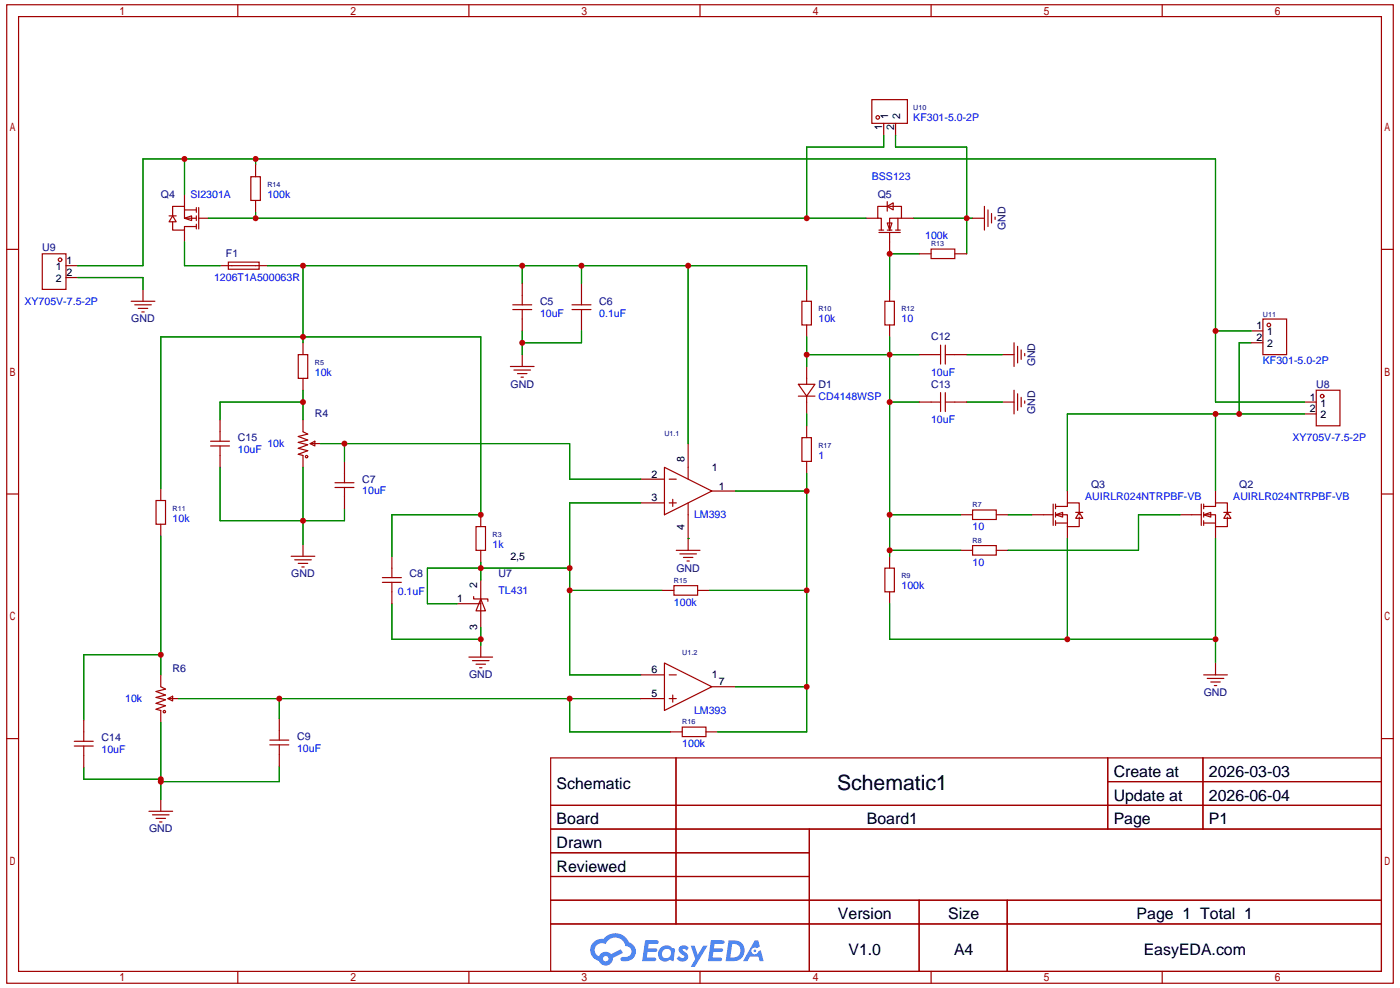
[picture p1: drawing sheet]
<svg xmlns="http://www.w3.org/2000/svg" width="297mm" height="210mm" viewBox="0 0 297 210" stroke-linecap="round" stroke-linejoin="round" font-family="sans-serif">
<g fill="none" stroke="#a10000" stroke-width=".25">
<path d="M1.4 1h294.4v207.5h-294.4zM3.9 3.5h289.3v202.5h-289.3zM50.5 1v2.5M99.5 1v2.5M148.6 1v2.5M197.6 1v2.5M246.7 1v2.5M1.4 52.9h2.5M293.2 52.9h2.6M1.4 104.8h2.5M293.2 104.8h2.6M1.4 156.7h2.5"/>
<path d="M293.2 156.7h2.6M116.9 160.7h176.3v45.3h-176.3zM116.9 170.8h176.3M116.9 175.8h176.3M143.5 160.7v35.3M171.8 175.8v30.2M235.1 160.7v15.1M235.1 165.8h58.1M255.4 160.7v15.1M116.9 180.9h54.9M116.9 190.9h176.3M116.9 185.9h54.9"/>
<path d="M116.9 196h176.3M195.1 190.9v15.1M213.8 190.9v15.1M50.5 206v2.5M99.5 206v2.5M148.6 206v2.5M197.6 206v2.5M246.7 206v2.5"/>
</g>
<g fill="#5487ff">
<path d="M144.4 200.8a1.29 1.29 0 0 1 1.8 .2l-.4 .7a.54 .54 0 0 0-.9-.3l.1 .2a1.27 1.27 0 0 1 .8 2 1.52 1.52 0 0 1-2.2-.3l.5-.6 .8 .5a.31 .31 0 0 0 .4-.3 .31 .31 0 0 0-.3-.3 1.11 1.11 0 0 1-.6-1.8z"/>
<path d="M146.6 200.6h.8l.7 1.9 1.2-1.9h.9l-2.7 4.5h-.9l1-1.7z"/>
<path d="M136.9 199.4h1.7a1.29 1.29 0 0 1 1.2 .2 .39 .39 0 0 1-.4 .6h-1.7l-.1 .9h1.6a.39 .39 0 0 1 .3 .5 .39 .39 0 0 1-.4 .3h-1.6l-.2 1.2h1.3a.45 .45 0 0 1 .5 .1 .45 .45 0 0 1 .2 .5l-.4 .2h-2.6z"/>
<path d="M150.9 199.4h1.6a1.31 1.31 0 0 1 1.3 .2 .39 .39 0 0 1-.4 .6h-1.7l-.2 .9h1.7a.39 .39 0 0 1 .3 .5 .39 .39 0 0 1-.4 .3h-1.7l-.1 1.2h1.3a.45 .45 0 0 1 .5 .1 .45 .45 0 0 1 .1 .5l-.3 .2h-2.6z"/>
<path d="M160.2 199.4h.7l.4 1.4-.6 .3a.75 .75 0 0 0-1.1 .3 .75 .75 0 0 0 .4 1 .75 .75 0 0 0 1-.6l.5-.3 .6 2.4h-.8l-.3-1h-1.8l-.5 1h-1z"/>
<path d="M154.7 199.4l-.7 4.5h1.5a2.25 2.25 0 0 0 2.6-2.3 2.25 2.25 0 0 0-2.7-2.2zM155.4 200.2a1.49 1.49 0 0 1 1.8 1.5 1.49 1.49 0 0 1-1.9 1.4h-.3z"/>
<path d="M140.1 201.2a1.57 1.57 0 0 0-.1 2.2 1.57 1.57 0 0 0 2.2 .1l.8 .4 .3-2.5-.2-.3h-.4a1.58 1.58 0 0 0-2.6 .1zM140.8 201.6a.97 .97 0 0 1 1.6 .4 .97 .97 0 0 1-1 1.2 .93 .93 0 0 1-.9-.6 .93 .93 0 0 1 .3-1z"/>
<path d="M126 199.8a2.34 2.34 0 0 0 1.1 4 1.53 1.53 0 0 0 1.8 1 1.53 1.53 0 0 0 1.2-1.6l2.1-1.1-.4-.8-2.1 1.1a1.56 1.56 0 0 0-2.6 .4 1.48 1.48 0 0 1-.7-2 1.48 1.48 0 0 1 2.2-.5 2.21 2.21 0 0 1 2.2-1.4 2.21 2.21 0 0 1 2 1.8 1.15 1.15 0 0 1 1.2 1 1.15 1.15 0 0 1-1 1.3h-.7a.46 .46 0 0 0-.6 .3 .46 .46 0 0 0 .4 .6 2.15 2.15 0 0 0 2.5-1 2.15 2.15 0 0 0-.3-2.6l-.8-.4a3.2 3.2 0 0 0-5.4-.8l-1.1 .1zM128 203.3a.6 .6 0 0 1 1.2 0 .6 .6 0 0 1-1.2 0z"/>
<circle cx="160.2" cy="201.7" r=".28"/>
</g>
<g fill="none" stroke="#a10000" stroke-width=".25">
<path d="M53.2 37.5h2.1v5h-2.1zM54.3 35v2.5M185.1 21.1h7.5v5.1h-7.5zM187.6 26.2v2.5M190.1 26.2v2.5M9 53.8h5v7.6h-5zM14 56.3h2.5M14 58.9h2.5M35.9 45.8h1.5M36.6 45.8l.8 1.2h-1.5zM36.6 47v1.8h2.6v-.8h2.5M39.2 46.3l1.5-.5v1z"/>
<path d="M39.2 43.8h-2.6v2M39.2 43.8v2.5h2.5M39.2 44.5h2.5M39.2 41.3v2.5M39.2 48.8v2.5M41.7 44v1M41.7 45.8v1M41.7 47.5v1.1M42.2 44v4.6M42.2 46.3h2M46.7 56.3h10.1M48.5 55.6h6.5v1.5h-6.5z"/>
<path d="M54.3 42.5v2.5M183.8 46.3h2.5M186.6 48.8h1M186.6 49.3h4.5M188.3 42.8v2M188.3 43.8h-2v2.5h.8v2.5M188.3 43.8l1.3-.8v1.5zM188.3 47.3h1l-.5 1.5zM188.3 48.8h1M188.8 43.8h2.6v2.5h-2.6v2.5M188.8 49.3v4.5M190.1 48.8h1"/>
<path d="M190.6 46.3v2.5M191.4 46.3h2.5M195.1 53.8h2.5M197.6 52.8h5.1v2h-5.1zM202.7 53.8h2.5M206.4 46.3h2.6M209 43.8v5M209.7 44.5v3.5M210.5 45.3v2M211.2 46v.5M27.8 63.9h5.1M28.6 64.7h3.5"/>
<path d="M29.4 65.4h2M30.1 66.2h.5M30.4 61.4v2.5M63.3 75.2h2v5h-2zM64.3 72.7v2.5M108.3 77.7h5.1M108.8 65.7h4.1M108.8 64.7h4.1M109.1 78.5h3.5M109.8 79.2h2.1M110.6 80h.5M110.9 60.1v4.6"/>
<path d="M110.9 65.7v4.5M110.9 75.2v2.5M121.4 65.7h4M121.4 64.7h4M123.4 60.1v4.6M123.4 65.7v4.5M170.2 63.9h2v5h-2zM171.2 61.4v2.5M171.2 68.9v2.5M171.2 77.7v3.8M187.8 63.9h2v5h-2zM188.8 61.4v2.5"/>
<path d="M188.8 68.9v2.5M195.1 75.2h4.6M199.7 73.2v4M200.7 75.2h4.5M200.7 73.2v4M212.7 75.2h2.6M215.3 72.7v5M216 73.5v3.5M216.8 74.2v2M217.5 75v.5M265.6 70.2h2.5M265.6 72.7h2.5"/>
<path d="M268.1 67.7h5v7.5h-5zM44.7 94.6h4M44.7 93.6h4M46.7 89.1v4.5M46.7 94.6v4.5M64.3 80.2v2.6M64.3 89.1v2.5l1 .5-2 .5 2 .7-2 .5 2 .5-2 .8 2 .5-2 .7 1 .3v2.5M65.8 94.1l1-.5v1zM65.8 94.1h2.3M73.1 97.9v4.5M141 99.1l10.1 5-10.1 5.1zM146.1 94.1v7.5"/>
<path d="M169.5 81.5h3.5l-1.8 2.5zM169.5 84h3.5M170.2 92.8h2v5.1h-2zM171.2 84v3.8M171.2 90.3v2.5M171.2 97.9v2.5M195.1 85.3h4.6M199.7 83.3v4M200.7 85.3h4.5M200.7 83.3v4M212.7 85.3h2.6M215.3 82.8v5"/>
<path d="M216 83.5v3.5M216.8 84.3v2M217.5 85v.5M276.9 85.3h2.5M276.9 87.8h2.5M279.4 82.8h5v7.5h-5zM33.1 106.2h2v5h-2zM34.1 103.6v2.6M34.1 111.2v2.5M61.8 118h5M62.6 118.7h3.5M63.3 119.5h2"/>
<path d="M64.3 115.5v2.5M71.1 103.4h4M71.1 102.4h4M73.1 103.4v4.5M83.2 118v4.5M101 111.7h2.1v5h-2.1zM102.1 109.2v2.5M102.1 116.7v2.5M136 101.6h5M136 106.7h5M142 101.6h1.6M142 106.7h1.6"/>
<path d="M142.8 105.9v1.5M143.6 116.7h5M144.3 117.5h3.5M145.1 118.2h2M145.8 119h.5M146.1 106.7v10M151.1 104.1h5M188.8 118v2.5M203.9 116.7h2.5M203.9 109.2h2.5M206.4 108.2h5.1v2h-5.1zM206.4 115.7h5.1v2h-5.1z"/>
<path d="M211.5 116.7h2.5M211.5 109.2h2.5M219 109.2h4.6M223.6 106.9v4.5M224.1 109.2l1.5-.5v1zM224.1 107.4h2.5v-.7h2.5v2.5M224.1 109.2h2.5v2.5M224.1 110.9h2.5M224.1 106.9v1M224.1 108.7v1M224.1 110.4v1M226.6 104.1v2.6"/>
<path d="M226.6 111.7v2.5M228.3 108.7h1.5M229.1 108.7l.7 1.2h-1.5zM229.1 109.7v2h-2.5M250.5 109.2h4.5M255 106.9v4.5M255.5 109.2l1.5-.5v1zM255.5 107.4h2.5v-.7h2.5v2.5M255.5 109.2h2.5v2.5M255.5 110.9h2.5M255.5 106.9v1M255.5 108.7v1"/>
<path d="M255.5 110.4v1M258 104.1v2.6M258 111.7v2.5M259.8 108.7h1.5M260.5 108.7l.8 1.2h-1.5zM260.5 109.7v2h-2.5M64.1 120.2h.5M81.2 123.5h4M81.2 122.5h4M83.2 123.5v4.5M97 128h5.1M99.5 139.4h5.1"/>
<path d="M100.5 126.5v.5h3.1v.5M102.1 127l1 2.6h-2.1zM102.1 123v10.1M102.1 136.8v2.6M140.5 125.2h2.6M143.1 124.2h5v2h-5zM148.1 125.2h2.5M187.8 120.5h2v5h-2zM188.8 125.5v2.5M15.8 158.2h4M15.8 157.2h4M17.8 152.7v4.5"/>
<path d="M17.8 158.2v4.6M34.1 143.1v2.6l1 .5-2 .5 2 .7-2 .5 2 .5-2 .8 2 .5-2 .7 1 .3v2.5M35.6 148.2l1-.5v1zM35.6 148.2h2.3M57.3 158h4M57.3 157h4M59.3 152.4v4.6M59.3 158v4.5M100.3 140.1h3.5M101 140.9h2.1M101.8 141.6h.5M136 148.2h5"/>
<path d="M136 143.1h5M141 140.6l10.1 5.1-10.1 5zM142 148.2h1.6M142 143.1h1.6M142.3 155.2h2.5M142.8 147.4v1.5M144.8 154.2h5.1v2h-5.1zM149.9 155.2h2.5M151.1 145.7h5M255.5 143.1h5M256.3 143.9h3.5M257 144.6h2"/>
<path d="M257.8 145.4h.5M258 140.6v2.5M31.6 172.1h5M32.4 172.8h3.5M33.1 173.6h2M33.9 174.3h.5M34.1 169.6v2.5"/>
<circle cx="186.3" cy="24.9" r=".38"/>
<circle cx="12.7" cy="55.1" r=".38"/>
<circle cx="269.3" cy="68.9" r=".38"/>
<circle cx="65.1" cy="96.9" r=".25"/>
<circle cx="280.7" cy="84" r=".38"/>
<circle cx="34.9" cy="150.9" r=".25"/>
</g>
<g fill="none" stroke="#008700" stroke-width=".25">
<path d="M39.2 33.7v7.6M54.3 33.7v1.3M187.6 28.7v2.5h-16.4v15.1M190.1 28.7v2.5h15.1v22.6M16.5 56.3h13.9v-22.6h227.6v51.6h18.9M16.5 58.9h13.9v2.5M39.2 51.3v5h7.5M44.2 46.3h139.6M54.3 45v1.3M56.8 56.3h114.4v5.1M64.3 56.3v16.4M110.9 56.3v3.8"/>
<path d="M123.4 56.3v3.8M146.1 56.3v37.8M193.9 46.3h12.5M195.1 53.8h-6.3v7.6M110.9 70.2v5M123.4 70.2v2.5h-12.5M171.2 71.4v6.3M171.2 75.2h23.9M188.8 71.4v46.6M205.2 75.2h7.5M258 70.2h7.6M265.6 72.7h-2.5v15.1"/>
<path d="M46.7 99.1v11.3h26.4v-2.5M64.3 82.8v6.3M64.3 99.1v16.4M64.3 85.3h-17.6v3.8M68.1 94.1h52.8v7.5h15.1M73.1 94.1v3.8M171.2 87.8v2.5M188.8 85.3h6.3M205.2 85.3h7.5M258 87.8v16.3M276.9 87.8h-50.3v16.3M34.1 103.6v-32.2h68v37.8h-18.9v8.8"/>
<path d="M34.1 113.7v29.4M102.1 119.2v3.8M136 106.7h-15.1v36.4h15.1M146.1 114.2h.1M156.1 104.1h15.1M171.2 100.4v54.8h-18.8M188.8 109.2h15.1M188.8 116.7h15.1M214 109.2h5M226.6 114.2v21.4M250.5 109.2h-8.8v7.5h-27.7M258 114.2v26.4"/>
<path d="M34.1 138.9h-16.3v13.8M83.2 128v7.6h18.9M102.1 133.1v3.7M120.9 120.5h-30.2v7.5h6.3M120.9 125.2h19.6M150.6 125.2h20.6M188.8 128v7.6h69.2M34.1 153.2v16.4M37.9 148.2h98.1M59.3 148.2v4.2M120.9 148.2v7h21.4M156.1 145.7h15.1"/>
<path d="M17.8 162.8v2.5h16.3M59.3 162.5v3.3h-25.2"/>
</g>
<g fill="#c00">
<circle cx="102.1" cy="135.6" r=".63"/>
<circle cx="64.3" cy="85.3" r=".63"/>
<circle cx="64.3" cy="110.4" r=".63"/>
<circle cx="73.1" cy="94.1" r=".63"/>
<circle cx="102.1" cy="120.5" r=".63"/>
<circle cx="120.9" cy="120.5" r=".63"/>
<circle cx="120.9" cy="125.2" r=".63"/>
<circle cx="34.1" cy="165.3" r=".63"/>
<circle cx="34.1" cy="165.8" r=".63"/>
<circle cx="59.3" cy="148.2" r=".63"/>
<circle cx="120.9" cy="148.2" r=".63"/>
<circle cx="258" cy="87.8" r=".63"/>
<circle cx="263.1" cy="87.8" r=".63"/>
<circle cx="110.9" cy="72.7" r=".63"/>
<circle cx="34.1" cy="138.9" r=".63"/>
<circle cx="205.2" cy="46.3" r=".63"/>
<circle cx="39.2" cy="33.7" r=".63"/>
<circle cx="54.3" cy="33.7" r=".63"/>
<circle cx="258" cy="70.2" r=".63"/>
<circle cx="188.8" cy="53.8" r=".63"/>
<circle cx="226.6" cy="135.6" r=".63"/>
<circle cx="258" cy="135.6" r=".63"/>
<circle cx="64.3" cy="56.3" r=".63"/>
<circle cx="64.3" cy="71.4" r=".63"/>
<circle cx="102.1" cy="109.2" r=".63"/>
<circle cx="110.9" cy="56.3" r=".63"/>
<circle cx="123.4" cy="56.3" r=".63"/>
<circle cx="146.1" cy="56.3" r=".63"/>
<circle cx="171.2" cy="46.3" r=".63"/>
<circle cx="54.3" cy="46.3" r=".63"/>
<circle cx="188.8" cy="116.7" r=".63"/>
<circle cx="188.8" cy="109.2" r=".63"/>
<circle cx="188.8" cy="85.3" r=".63"/>
<circle cx="188.8" cy="75.2" r=".63"/>
<circle cx="171.2" cy="75.2" r=".63"/>
<circle cx="171.2" cy="104.1" r=".63"/>
<circle cx="171.2" cy="125.2" r=".63"/>
<circle cx="171.2" cy="145.7" r=".63"/>
</g>
<text font-size="4.5" x="177.7" y="167.6">Schematic1</text>
<g font-size="3.4">
<text x="118.2" y="167.3">Schematic</text>
<text x="236.4" y="164.8">Create at</text>
<text x="256.6" y="164.8">2026-03-03</text>
<text x="236.4" y="169.8">Update at</text>
<text x="256.6" y="169.8">2026-06-04</text>
<text x="118.2" y="174.8">Board</text>
<text x="118.2" y="179.9">Drawn</text>
<text x="184" y="174.8">Board1</text>
<text x="236.4" y="174.8">Page</text>
<text x="256.6" y="174.8">P1</text>
<text x="118.2" y="184.9">Reviewed</text>
<text x="177.9" y="195">Version</text>
<text x="201.3" y="195">Size</text>
<text x="241.3" y="195">Page 1 Total 1</text>
<text x="180.1" y="202.5">V1.0</text>
<text x="202.5" y="202.5">A4</text>
<text x="242.8" y="202.5">EasyEDA.com</text>
</g>
<g font-size="2.2">
<text x="187.3" y="27.5" transform="rotate(-90 187.3 27.5)">1</text>
<text x="188.5" y="25.2" transform="rotate(-90 188.5 25.2)">1</text>
<text x="189.8" y="27.5" transform="rotate(-90 189.8 27.5)">2</text>
<text x="191" y="25.2" transform="rotate(-90 191 25.2)">2</text>
<text x="11.8" y="57.3">1</text>
<text x="11.8" y="59.8">2</text>
<text x="14.1" y="56">1</text>
<text x="14.1" y="58.6">2</text>
<text x="266.7" y="69.9">1</text>
<text x="269" y="71.1">1</text>
<text x="266.7" y="72.4">2</text>
<text x="269" y="73.7">2</text>
<text x="278" y="85">1</text>
<text x="278" y="87.5">2</text>
<text x="280.3" y="86.2">1</text>
<text x="280.3" y="88.7">2</text>
<text x="138.3" y="101.3">2</text>
<text x="145.3" y="98.1" transform="rotate(-90 145.3 98.1)">8</text>
<text x="151.1" y="99.8">1 норма</text>
<text x="138.3" y="106.4">3</text>
<text x="152.6" y="103.8">1</text>
<text x="145.3" y="112.4" transform="rotate(-90 145.3 112.4)">4</text>
<text x="108.3" y="118.7">2,5</text>
<text x="101.3" y="124.8" transform="rotate(-90 101.3 124.8)">2</text>
<text x="97" y="127.7">1</text>
<text x="101.3" y="133.5" transform="rotate(-90 101.3 133.5)">3</text>
<text x="138.3" y="142.8">6</text>
<text x="151.1" y="143.9">1 норма</text>
<text x="138.3" y="147.9">5</text>
<text x="152.6" y="145.3">7</text>
</g>
<g font-size="2.2" fill="#00f">
<text x="193.9" y="25.6">KF301-5.0-2P</text>
<text x="40.4" y="42">SI2301A</text>
<text x="56.8" y="42">100k</text>
<text x="185.1" y="38.2">BSS123</text>
<text x="196.4" y="50.8">100k</text>
<text x="45.5" y="59.6">1206T1A500063R</text>
<text x="5.2" y="64.6">XY705V-7.5-2P</text>
<text x="114.6" y="67.1">10uF</text>
<text x="127.2" y="67.1">0.1uF</text>
<text x="173.7" y="68.4">10k</text>
<text x="191.4" y="68.4">10</text>
<text x="268.1" y="77.2">KF301-5.0-2P</text>
<text x="66.8" y="79.7">10k</text>
<text x="197.6" y="79.7">10uF</text>
<text x="173.7" y="84.7">CD4148WSP</text>
<text x="197.6" y="89.8">10uF</text>
<text x="56.8" y="94.8">10k</text>
<text x="274.4" y="93.5">XY705V-7.5-2P</text>
<text x="50.5" y="96.1">10uF</text>
<text x="173.7" y="97.3">1</text>
<text x="76.9" y="104.9">10uF</text>
<text x="230.3" y="106.1">AUIRLR024NTRPBF-VB</text>
<text x="261.8" y="106.1">AUIRLR024NTRPBF-VB</text>
<text x="36.6" y="110.7">10k</text>
<text x="147.3" y="109.9">LM393</text>
<text x="206.4" y="112.4">10</text>
<text x="104.6" y="116.2">1k</text>
<text x="206.4" y="120">10</text>
<text x="105.8" y="126">TL431</text>
<text x="191.4" y="125">100k</text>
<text x="84.4" y="126.2">0.1uF</text>
<text x="143.1" y="128.5">100k</text>
<text x="26.6" y="148.9">10k</text>
<text x="147.3" y="151.4">LM393</text>
<text x="21.6" y="159.7">10uF</text>
<text x="63.1" y="159.5">10uF</text>
<text x="144.8" y="158.5">100k</text>
</g>
<g font-size="2.2" fill="#000080">
<text x="34.1" y="42">Q4</text>
<text x="186.3" y="42">Q5</text>
<text x="9" y="53.3">U9</text>
<text x="213.5" y="48.8" transform="rotate(-90 213.5 48.8)">GND</text>
<text x="48" y="54.6">F1</text>
<text x="114.6" y="64.6">C5</text>
<text x="127.2" y="64.6">C6</text>
<text x="27.9" y="68.4">GND</text>
<text x="197.6" y="72.2">C12</text>
<text x="219.7" y="77.7" transform="rotate(-90 219.7 77.7)">GND</text>
<text x="108.4" y="82.2">GND</text>
<text x="173.7" y="82.2">D1</text>
<text x="197.6" y="82.2">C13</text>
<text x="279.4" y="82.2">U8</text>
<text x="66.8" y="88.5">R4</text>
<text x="219.7" y="87.8" transform="rotate(-90 219.7 87.8)">GND</text>
<text x="50.5" y="93.5">C15</text>
<text x="76.9" y="102.4">C7</text>
<text x="231.6" y="103.6">Q3</text>
<text x="263.1" y="103.6">Q2</text>
<text x="61.8" y="122.5">GND</text>
<text x="87" y="122.5">C8</text>
<text x="105.8" y="122.5">U7</text>
<text x="143.6" y="121.2">GND</text>
<text x="36.6" y="142.6">R6</text>
<text x="99.6" y="143.9">GND</text>
<text x="255.5" y="147.6">GND</text>
<text x="21.6" y="157.2">C14</text>
<text x="63.1" y="156.9">C9</text>
<text x="31.6" y="176.6">GND</text>
</g>
<g font-size="1.5" fill="#000080">
<text x="193.9" y="23.3">U10</text>
<text x="56.8" y="39.6">R14</text>
<text x="197.6" y="52.2">R13</text>
<text x="173.7" y="66">R10</text>
<text x="191.4" y="66">R12</text>
<text x="268.1" y="67.3">U11</text>
<text x="66.8" y="77.4">R5</text>
<text x="141" y="92.5">U1.1</text>
<text x="173.7" y="95">R17</text>
<text x="206.4" y="107.6">R7</text>
<text x="36.6" y="108.3">R11</text>
<text x="104.6" y="113.8">R3</text>
<text x="206.4" y="115.1">R8</text>
<text x="143.1" y="123.6">R15</text>
<text x="191.4" y="122.6">R9</text>
<text x="144.8" y="139">U1.2</text>
<text x="144.8" y="153.6">R16</text>
</g>
</svg>
